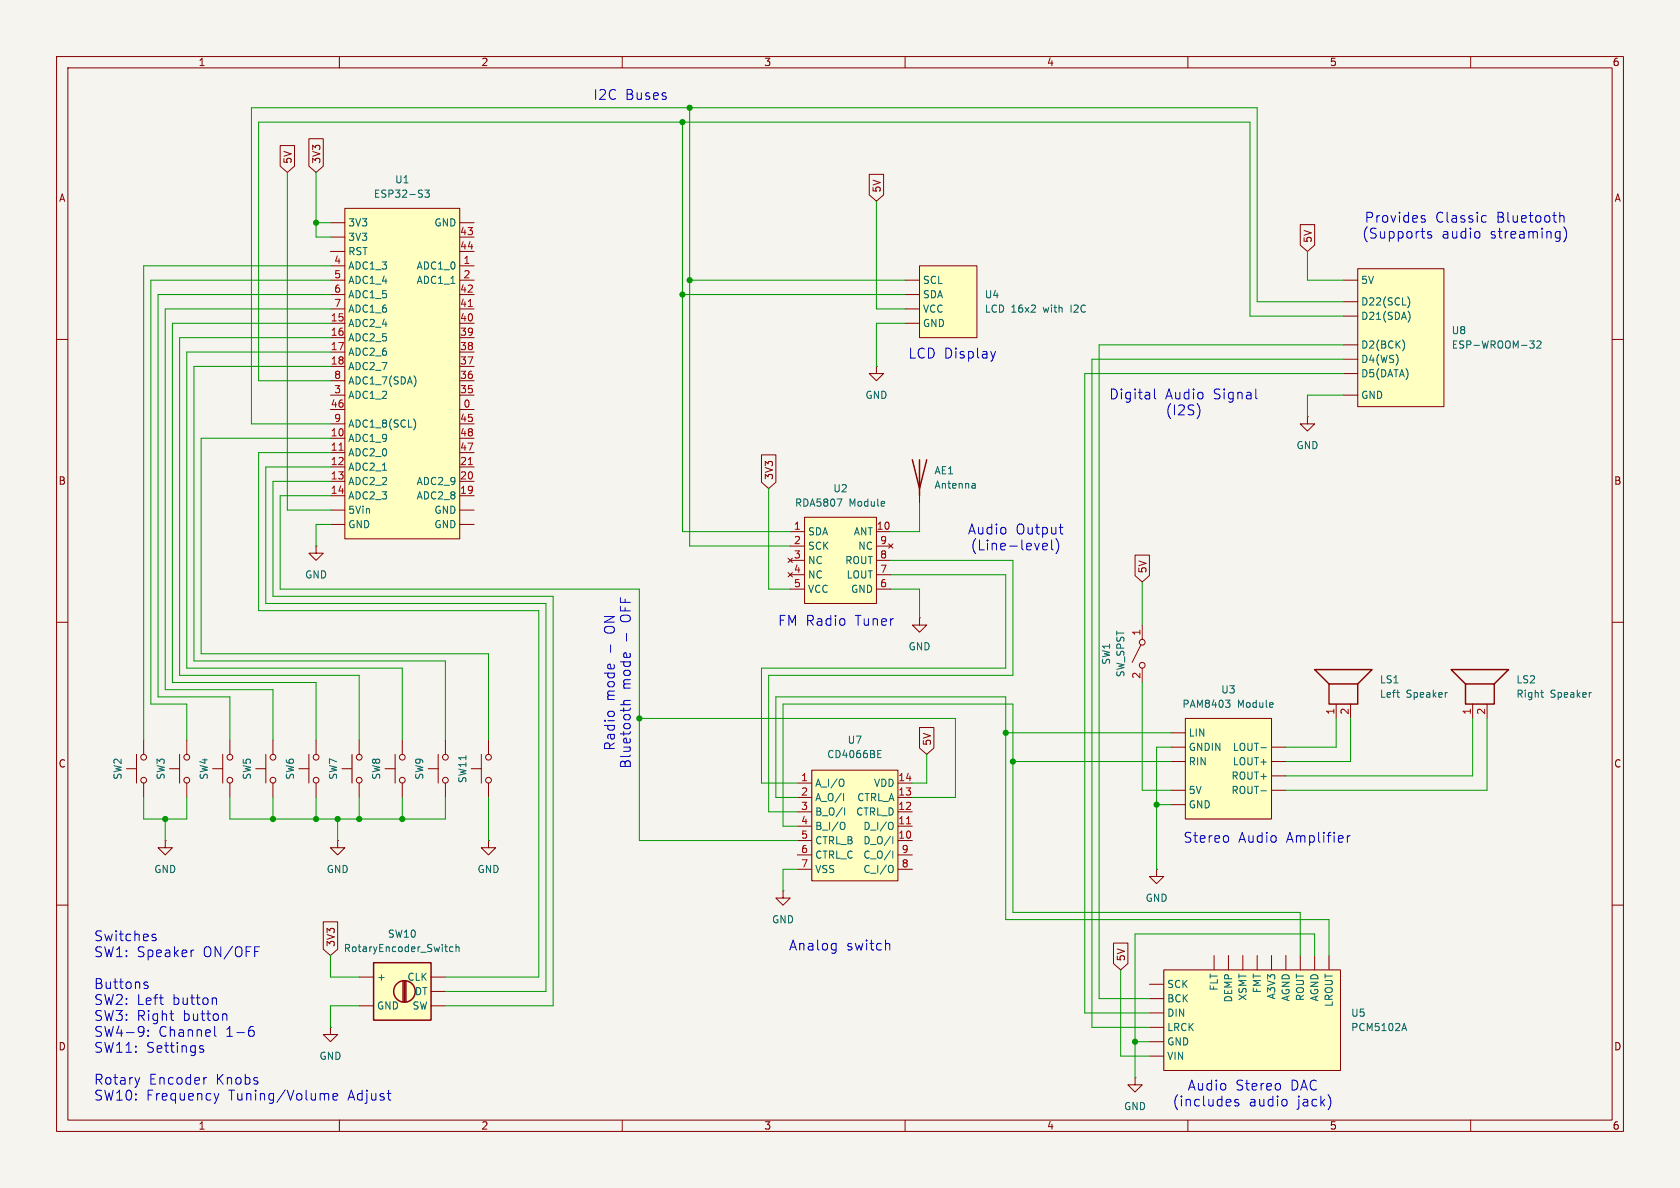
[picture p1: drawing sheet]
<svg xmlns="http://www.w3.org/2000/svg" width="297mm" height="210mm" viewBox="0 0 297 210" stroke-linecap="round" stroke-linejoin="round" font-family="sans-serif">
<path d="M0 0h297v210h-297z" fill="#f5f4ef" stroke="#f5f4ef" stroke-width=".18"/>
<g fill="none" stroke="#840000" stroke-width=".18">
<path d="M10 10h277v190h-277zM12 12h273v186h-273zM60 10v2M110 10v2M160 10v2M210 10v2M260 10v2M10 60h2M285 60h2M10 110h2M285 110h2M10 160h2"/>
<path d="M285 160h2M60 198v2M110 198v2M160 198v2M210 198v2M260 198v2"/>
</g>
<path d="M240 47.5h15.3v24.4h-15.3z" fill="#ffffc2"/>
<g fill="none" stroke="#840000" stroke-width=".18">
<path d="M237.5 49.5h2.5M237.5 55.9h2.5M237.5 53.3h2.5M240 47.5h15.3v24.4h-15.3zM237.5 61h2.5M237.5 63.5h2.5M237.5 66h2.5M237.5 69.9h2.5M30 135.9h1.7M31.7 133.4v5M33 130.8v2.6M33 138.4v2.6"/>
<path d="M37.6 135.9h1.8M39.4 133.4v5M40.6 130.8v2.6M40.6 138.4v2.6M45.2 135.9h1.8M47 133.4v5M48.3 130.8v2.6M48.3 138.4v2.6M75.7 135.9h1.8M77.5 133.4v5M78.7 130.8v2.6M78.7 138.4v2.6"/>
<path d="M83.3 135.9h1.8M85.1 133.4v5M86.4 130.8v2.6M86.4 138.4v2.6"/>
<circle cx="33" cy="137.9" r=".51"/>
<circle cx="33" cy="133.9" r=".51"/>
<circle cx="40.6" cy="133.9" r=".51"/>
<circle cx="40.6" cy="137.9" r=".51"/>
<circle cx="48.3" cy="137.9" r=".51"/>
<circle cx="48.3" cy="133.9" r=".51"/>
<circle cx="78.7" cy="133.9" r=".51"/>
<circle cx="78.7" cy="137.9" r=".51"/>
<circle cx="86.4" cy="133.9" r=".51"/>
<circle cx="86.4" cy="137.9" r=".51"/>
</g>
<path d="M248.9 52.5a1.46 1.46 0 0 1 0 1.9M249 55.1a1.49 1.49 0 0 1 0 1.8M248 60.1a1.49 1.49 0 0 1 0 1.9M270.4 60.3h.8l-.4 .5 .4 .1v.4l-.2 .2h-.4M271.7 60.4l.5-.1 .2 .3-.7 .9h.7" fill="none" stroke="#006464" stroke-width=".18"/>
<path d="M143.5 136.1h15.2v19.6h-15.2z" fill="#ffffc2"/>
<g fill="none" stroke="#840000" stroke-width=".18">
<path d="M68.1 135.9h1.7M69.8 133.4v5M71.1 130.8v2.6M71.1 138.4v2.6M141 138.4h2.5M143.5 136.1h15.2v19.6h-15.2zM158.7 138.4h2.6M138.4 157.5v1.3h1.3l-1.3 1.2-1.2-1.2h1.2M138.4 157.5h.1M141 148.6h2.5M141 146.1h2.5M141 143.5h2.5"/>
<path d="M141 141h2.5M141 151.1h2.5M141 153.7h2.5M158.7 148.6h2.6M158.7 146.1h2.6M158.7 143.5h2.6M158.7 141h2.6M158.7 151.1h2.6M158.7 153.7h2.6"/>
<circle cx="71.1" cy="133.9" r=".51"/>
<circle cx="71.1" cy="137.9" r=".51"/>
</g>
<path d="M149 137.8a.9 .9 0 0 1 0 1.1M155.2 133.3h.4M155.2 133.9h.6M155.2 132.7h.6M149.1 145.4h.1a.81 .81 0 0 1-.1 1.2M149.1 140.3v1.2M149.3 142.8v1.3M157.6 145.4h.1a.81 .81 0 0 1-.1 1.2M157.6 153h.1a.81 .81 0 0 1-.1 1.2M157.8 147.9v1.3M157.8 150.4v1.3" fill="none" stroke="#006464" stroke-width=".18"/>
<path d="M160.3 145.6h.7" fill="none" stroke="#a90000" stroke-width=".18"/>
<path d="M66 170.2h10.2v10.1h-10.2z" fill="#ffffc2"/>
<g fill="none" stroke="#840000" stroke-width=".25">
<path d="M66 170.2h10.2v10.1h-10.2zM71.2 173.5v3.5M71.5 173.5v3.5M71.8 173.5v3.5"/>
<circle cx="71.5" cy="175.3" r="1.9"/>
</g>
<path d="M55.9 96.5v1.3h1.2l-1.2 1.3-1.3-1.3h1.3M55.9 96.5h.1M29.2 148.6v1.3h1.3l-1.3 1.2-1.3-1.2h1.3M29.2 148.6h.1M63.5 172.7h2.5M63.5 177.8h2.5M76.2 172.7h2.5M76.2 175.3h2.5M76.2 177.8h2.5M58.4 181.6v1.3h-1.3l1.3 1.3 1.3-1.3h-1.3M58.4 181.6h.1" fill="none" stroke="#840000" stroke-width=".18"/>
<path d="M80.1 167.4h-.4l-.2 .2 .1 .6h.5M80.6 167.5l.2-.1h.3l.1 .8M80.6 166.9v1.3" fill="none" stroke="#006464" stroke-width=".18"/>
<path d="M209.5 127h15.3v17.8h-15.3z" fill="#ffffc2"/>
<path d="M207 139.7h2.5M207 132.1h2.5M207 129.5h2.5M207 134.6h2.5M209.5 127h15.3v17.8h-15.3zM224.8 139.7h2.5M224.8 132.1h2.5M224.8 134.6h2.5M224.8 137.2h2.5M207 142.2h2.5" fill="none" stroke="#840000" stroke-width=".18"/>
<path d="M216.7 123.8h.7l-.4 .5M217.2 124.3l.2 .2v.3l-.2 .2M222.9 132.2h1M222.9 139.8h1" fill="none" stroke="#006464" stroke-width=".18"/>
<path d="M162.6 47h10.1v12.7h-10.1z" fill="#ffffc2"/>
<g fill="none" stroke="#840000" stroke-width=".18">
<path d="M160 57.2h2.6M160 49.5h2.6M160 52.1h2.6M160 54.6h2.6M162.6 47h10.1v12.7h-10.1zM22.4 135.9h1.7M24.1 133.4v5M25.4 130.8v2.6M25.4 138.4v2.6"/>
<circle cx="25.4" cy="137.9" r=".51"/>
<circle cx="25.4" cy="133.9" r=".51"/>
</g>
<path d="M61 36.8h20.3v58.5h-20.3z" fill="#ffffc2"/>
<g fill="none" stroke="#840000" stroke-width=".18">
<path d="M58.4 39.4h2.6M61 36.8h20.3v58.5h-20.3zM81.3 39.4h2.5M58.4 41.9h2.6M58.4 44.5h2.6M58.4 47h2.6M58.4 57.2h2.6M58.4 59.7h2.6M58.4 49.5h2.6M58.4 54.6h2.6M58.4 52.1h2.6M81.3 41.9h2.5"/>
<path d="M81.3 44.5h2.5M81.3 47h2.5M81.3 57.2h2.5M81.3 59.7h2.5M81.3 49.5h2.5M81.3 54.6h2.5M81.3 52.1h2.5M58.4 72.4h2.6M58.4 77.5h2.6M58.4 62.2h2.6M58.4 64.8h2.6M58.4 69.9h2.6"/>
<path d="M58.4 67.3h2.6M58.4 74.9h2.6M81.3 72.4h2.5M81.3 77.5h2.5M81.3 62.2h2.5M81.3 64.8h2.5M81.3 69.9h2.5M81.3 67.3h2.5M81.3 74.9h2.5M231.1 73.7v1.2h1.3l-1.3 1.3-1.2-1.3h1.2M231.1 73.7h.1M58.4 90.2h2.6"/>
<path d="M58.4 92.7h2.6M58.4 80h2.6M58.4 82.6h2.6M58.4 85.1h2.6M58.4 87.6h2.6M81.3 90.2h2.5M81.3 92.7h2.5M81.3 80h2.5M81.3 82.6h2.5M81.3 85.1h2.5M81.3 87.6h2.5M201.7 114l-1.5 3.1"/>
<path d="M201.9 110.5v2.5M201.9 118.1v2.6M52.8 135.9h1.8M54.6 133.4v5M55.9 130.8v2.6M55.9 138.4v2.6M60.5 135.9h1.7M62.2 133.4v5M63.5 130.8v2.6M63.5 138.4v2.6M236.2 124.5v2.5M238.8 124.5v2.5"/>
<path d="M260.3 124.5v2.5M262.9 124.5v2.5M59.7 148.6v1.3h1.3l-1.3 1.2-1.3-1.2h1.3M59.7 148.6h.1M200.7 190.5v1.3h-1.3l1.3 1.2 1.2-1.2h-1.2M200.7 190.5h.1"/>
<circle cx="201.9" cy="113.5" r=".51"/>
<circle cx="201.9" cy="117.6" r=".51"/>
<circle cx="55.9" cy="133.9" r=".51"/>
<circle cx="55.9" cy="137.9" r=".51"/>
<circle cx="63.5" cy="133.9" r=".51"/>
<circle cx="63.5" cy="137.9" r=".51"/>
</g>
<path d="M82.8 54.2h.7M59.9 79.6h.8M82.8 82.1h.7" fill="none" stroke="#a90000" stroke-width=".18"/>
<path d="M75.1 33.6h.8l-.4 .5 .3 .1v.5l-.1 .2-.6-.2M73.2 74.1a1.49 1.49 0 0 1 0 1.8M73.4 66.8l.1 .5-.1 .7M246.9 122.4h.5M247.3 123.3h.1M255.7 122.4h.2M272.4 122.4h.5M272.6 123.2l.3 .1M281.2 122.4h.1" fill="none" stroke="#006464" stroke-width=".18"/>
<path d="M234.9 120.9h5.1v3.6h-5.1zM234.9 120.9l-2.5-2.5h10.2l-2.6 2.5M259.1 120.9h5.1v3.6h-5.1zM259.1 120.9l-2.6-2.5h10.2l-2.5 2.5" fill="none" stroke="#840000" stroke-width=".25"/>
<path d="M205.7 171.5h31.3v17.7h-31.3z" fill="#ffffc2"/>
<g fill="none" stroke="#840000" stroke-width=".18">
<path d="M162.6 109.2v1.3h1.2l-1.2 1.3-1.3-1.3h1.3M162.6 109.2h.1M204.5 153.7v1.2h1.2l-1.2 1.3-1.3-1.3h1.3M204.5 153.7h.1M203.2 176.5h2.5M203.2 179.1h2.5M203.2 174h2.5M205.7 171.5h31.3v17.7h-31.3zM214.6 168.9v2.6M217.2 168.9v2.6M219.7 168.9v2.6M222.2 168.9v2.6"/>
<path d="M224.8 168.9v2.6M227.3 168.9v2.6M229.9 168.9v2.6M232.4 168.9v2.6M234.9 168.9v2.6M203.2 184.2h2.5M203.2 181.6h2.5M203.2 186.7h2.5"/>
</g>
<path d="M247.9 181.8h.6M248.2 180.9l.5 1.3" fill="none" stroke="#006464" stroke-width=".18"/>
<path d="M142.2 91.4h12.7v15.3h-12.7z" fill="#ffffc2"/>
<g fill="none" stroke="#840000" stroke-width=".18">
<path d="M49.5 25.7h2.6v3.7l-1.3 1.1-1.3-1.1zM54.6 24.5h2.6v4.9l-1.3 1.1-1.3-1.1zM153.7 30.8h2.5v3.6l-1.3 1.2-1.2-1.2zM229.9 39.7h2.5v3.6l-1.3 1.2-1.2-1.2zM154.9 64.8v1.2h1.3l-1.3 1.3-1.2-1.3h1.2M154.9 64.8h.1M134.6 80.4h2.6v4.8l-1.3 1.2-1.3-1.2zM139.3 98.7l.8 .7M139.7 94h2.5M139.7 96.5h2.5M139.7 99.1h2.5M140.1 98.7l-.8 .7"/>
<path d="M142.2 91.4h12.7v15.3h-12.7zM154.9 94h2.6M154.9 96.5h2.6M154.9 99.1h2.6M157.1 96.1l.8 .8M157.9 96.1l-.8 .8M162.6 86.4v2.5M200.7 98.1h2.5v3.7l-1.3 1.1-1.2-1.1zM139.3 101.2l.8 .8M139.7 101.6h2.5M139.7 104.1h2.5M140.1 101.2l-.8 .8"/>
<path d="M154.9 101.6h2.6M154.9 104.1h2.6M162.6 128.6h2.5v3.6l-1.3 1.2-1.2-1.2zM86.4 148.6v1.3h1.2l-1.2 1.2-1.3-1.2h1.3M86.4 148.6h.1M57.1 163h2.6v4.8l-1.3 1.1-1.3-1.1zM196.8 166.7h2.6v3.6l-1.3 1.2-1.3-1.2z"/>
</g>
<path d="M148 88.2h.8l-.5 1.3M172.2 85.5l.2 .1v.7M172.4 86.2l-.4 .1M172.4 85.8h-.4" fill="none" stroke="#006464" stroke-width=".18"/>
<path d="M161.3 81.3l1.3 5.1 1.2-5.1M162.6 81.3v6.3" fill="none" stroke="#840000" stroke-width=".25"/>
<g fill="none" stroke="#0000c2" stroke-width=".18">
<path d="M251.3 38.6l.6 .2 .1 .1-.1 .3-.5 .1M251.3 38.2h.6M262.2 38.1l.5 .1M262.7 39.2l-.5 .1M275.7 38.3a.43 .43 0 0 1 .8 .1v.9M275.7 37.5v1.8M253 41l-.4-.1-.2 .3 .1 .2 .5 .2v.4h-.6M261.5 41.1v.8M275.6 40.9l.2 .1M275.8 40.9v1.4l-.2 .3M275.8 42l-.2 .1M276.5 40.1a2.01 2.01 0 0 1 0 2.7"/>
<path d="M176 62.1l-.4 1.2M204.1 68.8v1.5l.2 .2M211.9 71.7l.2 .8-.2 1.2M222 68.8v1.5l.3 .2M184.6 96l-.3 .3v.7l.3 .2 .5-.1M184.9 96l.2 .1 .1 .4-.9 .1M185.9 95.5v1.5l.3 .2M187.1 96v1.1l-.4 .8M187.2 93.2h.7M187.6 94.3l.3 .1M107.9 114v1.3M110.8 112v1.3"/>
<path d="M109.7 124.6h1.7M111.4 123.8l-1.1 .1a.48 .48 0 0 0 .1 .7M217 147.8l.2 .3v.5l-.2 .2M238.2 147.7v1.2M238.7 147.7l-.3 .1-.2 .3M25.5 174.1l.6 .1 .1 .3-.3 .2h-.5M25.5 173.7h.6M26.9 165.6l.6 .2 .1 .2-.1 .2-.5 .1M26.9 165.2h.6M30 179.2h.7M34.3 167.9l-.4 .1M37.8 176.4h.2l.3 .2v1"/>
<path d="M39.6 179.2h.3l.2 .3v.9M147.6 166.8l.2 .1M147.8 166.8v1.4l-.2 .2M147.8 167.9h-.2M157 166.8l.3 .2v.9M24.7 190.5l-.4 1.2M25.4 181.8v.7l-.2 .5M25.4 182.2l-.1 .3M26.2 182.1v.2M26.2 183v.2M30.5 180.4h.2M35.3 185.2l.2 .2 .4 .1 .1 .2-.2 .3-.5-.1"/>
<path d="M35.9 184.9h-.4l-.2 .2M36.5 190.5l-.3 .1M37.9 193.3l.4 1.2M37.9 181.5v1.5l.3 .2M38.3 194.5l-.2 .4M38.7 193.3l-.4 1.2M44.1 182.2l.5-.1 .3 .4v.4l-.1 .2h-.7M44.8 181.5a.62 .62 0 0 0-.8 .4M57.4 193.4h.6l.1 1.1M58.9 193.9l.8-.2-.1-.3-.5-.1-.2 .3v.8h.7M218.9 194.4l-.4-.1-.2 .3 .1 .2 .5 .2v.4h-.6M227.4 194.5v.8"/>
<path d="M235.1 194l.2 .7-.2 1"/>
</g>
<g fill="none" stroke="#009600" stroke-width=".18">
<path d="M121.9 19.1v77.4h17.8M50.8 30.5v59.7h7.6M55.9 30.5v11.4h2.5M55.9 39.4h2.5M120.6 21.6v72.4h19.1M154.9 35.6v19h5.1M58.4 54.6h-29.2v67.3h19.1v8.9M58.4 57.2h-27.9v63.5h25.4v10.1M58.4 49.5h-31.7v75h6.3v6.3M58.4 52.1h-30.5v71.1h12.7v7.6M58.4 59.7h-26.7v59.7h31.8v11.4M58.4 47h-33v83.8"/>
<path d="M120.6 52.1h39.4M121.9 49.5h38.1M160 57.2h-5.1v7.6M231.1 44.5v5h6.4M237.5 53.3h-15.3v-34.2h-177.8v55.8h14M237.5 55.9h-16.5v-34.3h-175.3v45.7h12.7M58.4 62.2h-25.4v55.9h38.1v12.7M58.4 77.5h-22.8v38.1h50.8v15.2M58.4 64.8h-24.1v52h44.4v14M237.5 69.9h-6.4v3.8M237.5 61h-43.2v115.5h8.9M237.5 66h-45.7v113.1h11.4"/>
<path d="M237.5 63.5h-44.5v118.1h10.2M58.4 85.1h-10.1v20.3h49.5v72.4h-19.1M58.4 92.7h-2.5v3.8M58.4 80h-12.7v28h49.5v64.7h-16.5M58.4 82.6h-11.4v24.1h49.5v68.6h-17.8M58.4 87.6h-8.9v16.5h63.5v44.5h28M135.9 86.4v17.7h3.8M157.5 99.1h21.6v20.3h-43.2v24.1h5.1M162.6 88.9v5.1h-5.1M157.5 104.1h5.1v5.1M157.5 101.6h20.3v16.5h-43.2v20.3h6.4M201.9 102.9v7.6"/>
<path d="M113 127h55.9v14h-7.6M163.8 133.4v5h-2.5M177.8 129.5h29.2M179.1 134.6h27.9M201.9 120.7v19h5.1M207 132.1h-2.5v21.6M236.2 127v5.1h-8.9M238.8 127v7.6h-11.5M260.3 127v10.2h-33M262.9 127v12.7h-35.6M25.4 141v3.8h7.6v-3.8M29.2 144.8v3.8"/>
<path d="M40.6 141v3.8h38.1v-3.8M48.3 141v3.8M55.9 141v3.8M59.7 144.8v3.8M63.5 141v3.8M71.1 141v3.8M86.4 141v7.6M141 146.1h-2.6v-21.6h40.7v36.8h50.8v7.6M141 141h-3.8v-17.8h40.6v39.4h57.1v6.3M141 153.7h-2.6v3.8M204.5 142.2h2.5M58.4 168.9v3.8h5.1"/>
<path d="M63.5 177.8h-5.1v3.8M198.1 171.5v15.2h5.1M232.4 168.9v-3.8h-31.7v25.4M200.7 184.2h2.5"/>
</g>
<g fill="#009600" stroke="#009600" stroke-width=".18">
<circle cx="120.6" cy="52.1" r=".46"/>
<circle cx="177.8" cy="129.5" r=".46"/>
<circle cx="121.9" cy="49.5" r=".46"/>
<circle cx="63.5" cy="144.8" r=".46"/>
<circle cx="59.7" cy="144.8" r=".46"/>
<circle cx="48.3" cy="144.8" r=".46"/>
<circle cx="29.2" cy="144.8" r=".46"/>
<circle cx="55.9" cy="144.8" r=".46"/>
<circle cx="121.9" cy="19.1" r=".46"/>
<circle cx="120.6" cy="21.6" r=".46"/>
<circle cx="55.9" cy="39.4" r=".46"/>
<circle cx="200.7" cy="184.2" r=".46"/>
<circle cx="204.5" cy="142.2" r=".46"/>
<circle cx="113" cy="127" r=".46"/>
<circle cx="71.1" cy="144.8" r=".46"/>
<circle cx="179.1" cy="134.6" r=".46"/>
</g>
<g font-size="2.4" fill="#0000c2">
<text x="104.8" y="17.9">I2C</text>
<text x="110.5" y="17.9">Buses</text>
<text x="241.2" y="39.6">Provides</text>
<text x="253.7" y="39.6">Classic</text>
<text x="264.6" y="39.6">Bluetooth</text>
<text x="240.7" y="42.4">(Supports</text>
<text x="254.8" y="42.4">audio</text>
<text x="263.4" y="42.4">streaming)</text>
<text x="160.5" y="63.6">LCD Display</text>
<text x="196" y="70.8">Digital</text>
<text x="206" y="70.8">Audio</text>
<text x="214.5" y="70.8">Signal</text>
<text x="206" y="73.6">(I2S)</text>
<text x="171" y="94.7">Audio</text>
<text x="179.5" y="94.7">Output</text>
<text x="171.5" y="97.5">(Line-level)</text>
<text x="108.9" y="112" transform="rotate(-90 108.9 112)">ON</text>
<text x="111.7" y="110" transform="rotate(-90 111.7 110)">OFF</text>
<text x="137.5" y="110.8">FM Radio</text>
<text x="151.2" y="110.8">Tuner</text>
<text x="108.9" y="124" transform="rotate(-90 108.9 124)">mode</text>
<text x="111.7" y="122" transform="rotate(-90 111.7 122)">mode</text>
<text x="108.9" y="132.8" transform="rotate(-90 108.9 132.8)">Radio</text>
<text x="111.7" y="136" transform="rotate(-90 111.7 136)">Bluetooth</text>
<text x="209.1" y="149.2">Stereo</text>
<text x="218.9" y="149.2">Audio</text>
<text x="227.4" y="149.2">Amplifier</text>
<text x="16.5" y="166.6">Switches</text>
<text x="16.5" y="169.4">SW1: Speaker</text>
<text x="35.9" y="169.4">ON/OFF</text>
<text x="139.4" y="168.2">Analog</text>
<text x="149.6" y="168.2">switch</text>
<text x="16.5" y="175.1">Buttons</text>
<text x="16.5" y="177.9">SW2: Left</text>
<text x="30.5" y="177.9">button</text>
<text x="16.5" y="180.7">SW3: Right</text>
<text x="16.5" y="183.5">SW4-9:</text>
<text x="28" y="183.5">Channel</text>
<text x="32.3" y="180.7">button</text>
<text x="39.9" y="183.5">1-6</text>
<text x="16.5" y="186.3">SW11:</text>
<text x="16.5" y="192">Rotary</text>
<text x="25.8" y="186.3">Settings</text>
<text x="26.3" y="192">Encoder</text>
<text x="38.1" y="192">Knobs</text>
<text x="16.5" y="194.8">SW10:</text>
<text x="25.8" y="194.8">Frequency</text>
<text x="40.4" y="194.8">Tuning/Volume</text>
<text x="61.6" y="194.8">Adjust</text>
<text x="207.2" y="195.8">(includes</text>
<text x="209.9" y="193">Audio</text>
<text x="218.4" y="193">Stereo</text>
<text x="220.7" y="195.8">audio</text>
<text x="228.2" y="193">DAC</text>
<text x="229.4" y="195.8">jack)</text>
</g>
<g font-size="1.8" fill="#840000">
<text x="35" y="11.9">1</text>
<text x="85" y="11.9">2</text>
<text x="135" y="11.9">3</text>
<text x="185" y="11.9">4</text>
<text x="235" y="11.9">5</text>
<text x="285" y="11.9">6</text>
<text x="51.8" y="29.1" transform="rotate(-90 51.8 29.1)">5V</text>
<text x="56.8" y="29.1" transform="rotate(-90 56.8 29.1)">3V3</text>
<text x="10.3" y="35.9">A</text>
<text x="155.9" y="34.1" transform="rotate(-90 155.9 34.1)">5V</text>
<text x="285.3" y="35.9">A</text>
<text x="232.1" y="43" transform="rotate(-90 232.1 43)">5V</text>
<text x="10.3" y="85.9">B</text>
<text x="136.8" y="84.9" transform="rotate(-90 136.8 84.9)">3V3</text>
<text x="285.3" y="85.9">B</text>
<text x="202.9" y="101.4" transform="rotate(-90 202.9 101.4)">5V</text>
<text x="164.8" y="131.9" transform="rotate(-90 164.8 131.9)">5V</text>
<text x="10.3" y="135.9">C</text>
<text x="285.3" y="135.9">C</text>
<text x="59.4" y="167.5" transform="rotate(-90 59.4 167.5)">3V3</text>
<text x="199.1" y="170" transform="rotate(-90 199.1 170)">5V</text>
<text x="10.3" y="185.9">D</text>
<text x="285.3" y="185.9">D</text>
<text x="35" y="199.9">1</text>
<text x="85" y="199.9">2</text>
<text x="135" y="199.9">3</text>
<text x="185" y="199.9">4</text>
<text x="235" y="199.9">5</text>
<text x="285" y="199.9">6</text>
</g>
<g font-size="1.8" fill="#006464">
<text x="66" y="35.2">ESP32-S3</text>
<text x="69.7" y="32.6">U1</text>
<text x="61.5" y="40.2">3V3</text>
<text x="76.7" y="40.2">GND</text>
<text x="61.5" y="42.8">3V3</text>
<text x="61.5" y="45.3">RST</text>
<text x="61.5" y="47.9">ADC1_3</text>
<text x="73.6" y="47.9">ADC1_0</text>
<text x="61.5" y="50.4">ADC1_4</text>
<text x="61.5" y="52.9">ADC1_5</text>
<text x="73.6" y="50.4">ADC1_1</text>
<text x="163.1" y="50.4">SCL</text>
<text x="163.1" y="52.9">SDA</text>
<text x="174" y="52.9">U4</text>
<text x="240.5" y="50.4">5V</text>
<text x="61.5" y="58">ADC2_4</text>
<text x="61.5" y="55.5">ADC1_6</text>
<text x="163.1" y="58">GND</text>
<text x="163.1" y="55.5">VCC</text>
<text x="174" y="55.5">LCD 16x2</text>
<text x="184.6" y="55.5">with</text>
<text x="189.5" y="55.5">I2C</text>
<text x="240.5" y="56.7">D21(SDA)</text>
<text x="240.5" y="54.2">D22(SCL)</text>
<text x="256.6" y="59.3">U8</text>
<text x="61.5" y="60.6">ADC2_5</text>
<text x="61.5" y="63.1">ADC2_6</text>
<text x="61.5" y="65.6">ADC2_7</text>
<text x="240.5" y="61.8">D2(BCK)</text>
<text x="240.5" y="64.4">D4(WS)</text>
<text x="256.6" y="61.8">ESP-WROOM-32</text>
<text x="61.5" y="70.7">ADC1_2</text>
<text x="61.5" y="68.2">ADC1_7(SDA)</text>
<text x="152.9" y="70.7">GND</text>
<text x="240.5" y="66.9">D5(DATA)</text>
<text x="240.5" y="70.7">GND</text>
<text x="61.5" y="75.8">ADC1_8(SCL)</text>
<text x="61.5" y="78.3">ADC1_9</text>
<text x="61.5" y="80.9">ADC2_0</text>
<text x="61.5" y="83.4">ADC2_1</text>
<text x="229.1" y="79.6">GND</text>
<text x="61.5" y="86">ADC2_2</text>
<text x="61.5" y="88.5">ADC2_3</text>
<text x="73.6" y="88.5">ADC2_8</text>
<text x="73.6" y="86">ADC2_9</text>
<text x="140.4" y="89.8">RDA5807</text>
<text x="147.2" y="87.2">U2</text>
<text x="150.1" y="89.8">Module</text>
<text x="165.1" y="84">AE1</text>
<text x="165.1" y="86.6">Antenna</text>
<text x="61.5" y="91">5Vin</text>
<text x="61.5" y="93.6">GND</text>
<text x="76.7" y="93.6">GND</text>
<text x="76.7" y="91">GND</text>
<text x="142.7" y="94.8">SDA</text>
<text x="150.8" y="94.8">ANT</text>
<text x="142.7" y="97.4">SCK</text>
<text x="142.7" y="99.9">NC</text>
<text x="149.3" y="99.9">ROUT</text>
<text x="151.6" y="97.4">NC</text>
<text x="53.8" y="102.5">GND</text>
<text x="142.7" y="102.5">NC</text>
<text x="142.7" y="105">VCC</text>
<text x="149.6" y="102.5">LOUT</text>
<text x="150.4" y="105">GND</text>
<text x="160.5" y="115.2">GND</text>
<text x="196.4" y="117.6" transform="rotate(-90 196.4 117.6)">SW1</text>
<text x="199" y="119.8" transform="rotate(-90 199 119.8)">SW_SPST</text>
<text x="208.9" y="125.3">PAM8403</text>
<text x="215.8" y="122.8">U3</text>
<text x="218.8" y="125.3">Module</text>
<text x="243.8" y="121">LS1</text>
<text x="243.8" y="123.5">Left</text>
<text x="248.6" y="123.5">Speaker</text>
<text x="268" y="121">LS2</text>
<text x="268" y="123.5">Right</text>
<text x="274" y="123.5">Speaker</text>
<text x="149.8" y="131.7">U7</text>
<text x="210.1" y="130.4">LIN</text>
<text x="21.7" y="137.9" transform="rotate(-90 21.7 137.9)">SW2</text>
<text x="29.3" y="137.9" transform="rotate(-90 29.3 137.9)">SW3</text>
<text x="36.9" y="137.9" transform="rotate(-90 36.9 137.9)">SW4</text>
<text x="44.6" y="137.9" transform="rotate(-90 44.6 137.9)">SW5</text>
<text x="52.2" y="137.9" transform="rotate(-90 52.2 137.9)">SW6</text>
<text x="59.8" y="137.9" transform="rotate(-90 59.8 137.9)">SW7</text>
<text x="67.4" y="137.9" transform="rotate(-90 67.4 137.9)">SW8</text>
<text x="75" y="137.9" transform="rotate(-90 75 137.9)">SW9</text>
<text x="146.1" y="134.2">CD4066BE</text>
<text x="210.1" y="132.9">GNDIN</text>
<text x="210.1" y="135.5">RIN</text>
<text x="217.8" y="135.5">LOUT+</text>
<text x="217.8" y="132.9">LOUT-</text>
<text x="82.7" y="138.5" transform="rotate(-90 82.7 138.5)">SW11</text>
<text x="144" y="139.3">A_I/O</text>
<text x="144" y="141.8">A_O/I</text>
<text x="151.4" y="141.8">CTRL_A</text>
<text x="154.4" y="139.3">VDD</text>
<text x="210.1" y="140.6">5V</text>
<text x="210.1" y="143.1">GND</text>
<text x="217.6" y="138">ROUT+</text>
<text x="217.6" y="140.6">ROUT-</text>
<text x="144" y="144.4">B_O/I</text>
<text x="144" y="146.9">B_I/O</text>
<text x="144" y="149.5">CTRL_B</text>
<text x="151.3" y="144.4">CTRL_D</text>
<text x="152.5" y="149.5">D_O/I</text>
<text x="152.5" y="146.9">D_I/O</text>
<text x="27.2" y="154.5">GND</text>
<text x="57.7" y="154.5">GND</text>
<text x="84.3" y="154.5">GND</text>
<text x="144" y="152">CTRL_C</text>
<text x="144" y="154.5">VSS</text>
<text x="152.5" y="154.5">C_I/O</text>
<text x="152.5" y="152">C_O/I</text>
<text x="202.4" y="159.6">GND</text>
<text x="68.5" y="166">SW10</text>
<text x="136.4" y="163.4">GND</text>
<text x="60.7" y="168.5">RotaryEncoder_Switch</text>
<text x="66.5" y="173.6">+</text>
<text x="71.9" y="173.6">CLK</text>
<text x="66.5" y="178.7">GND</text>
<text x="72.8" y="178.7">SW</text>
<text x="73.3" y="176.1">DT</text>
<text x="206.2" y="177.4">BCK</text>
<text x="206.2" y="179.9">DIN</text>
<text x="206.2" y="174.9">SCK</text>
<text x="215.5" y="175.2" transform="rotate(-90 215.5 175.2)">FLT</text>
<text x="218" y="177.3" transform="rotate(-90 218 177.3)">DEMP</text>
<text x="220.6" y="177" transform="rotate(-90 220.6 177)">XSMT</text>
<text x="223.1" y="175.7" transform="rotate(-90 223.1 175.7)">FMT</text>
<text x="225.7" y="176.8" transform="rotate(-90 225.7 176.8)">A3V3</text>
<text x="228.2" y="177.1" transform="rotate(-90 228.2 177.1)">AGND</text>
<text x="230.7" y="177.1" transform="rotate(-90 230.7 177.1)">ROUT</text>
<text x="233.3" y="177.1" transform="rotate(-90 233.3 177.1)">AGND</text>
<text x="235.8" y="178.1" transform="rotate(-90 235.8 178.1)">LROUT</text>
<text x="238.8" y="179.9">U5</text>
<text x="206.2" y="185">GND</text>
<text x="206.2" y="182.5">LRCK</text>
<text x="238.8" y="182.5">PCM5102A</text>
<text x="56.4" y="187.6">GND</text>
<text x="206.2" y="187.6">VIN</text>
<text x="198.6" y="196.4">GND</text>
</g>
<g font-size="1.8" fill="#a90000">
<text x="81.2" y="41.7">43</text>
<text x="59" y="46.7">4</text>
<text x="81.2" y="44.2">44</text>
<text x="81.8" y="46.7">1</text>
<text x="59" y="49.3">5</text>
<text x="59" y="51.8">6</text>
<text x="81.2" y="51.8">42</text>
<text x="81.8" y="49.3">2</text>
<text x="58.4" y="56.9">15</text>
<text x="58.4" y="59.4">16</text>
<text x="59" y="54.4">7</text>
<text x="81.2" y="59.4">39</text>
<text x="81.2" y="56.9">40</text>
<text x="81.2" y="54.4">41</text>
<text x="58.4" y="62">17</text>
<text x="58.4" y="64.5">18</text>
<text x="81.2" y="64.5">37</text>
<text x="81.2" y="62">38</text>
<text x="59" y="69.6">3</text>
<text x="59" y="67.1">8</text>
<text x="81.2" y="69.6">35</text>
<text x="81.2" y="67.1">36</text>
<text x="58.4" y="77.2">10</text>
<text x="58.4" y="72.1">46</text>
<text x="59" y="74.7">9</text>
<text x="81.2" y="74.7">45</text>
<text x="81.2" y="77.2">48</text>
<text x="81.8" y="72.1">0</text>
<text x="58.4" y="79.8">11</text>
<text x="58.4" y="82.3">12</text>
<text x="81.2" y="82.3">21</text>
<text x="81.2" y="79.8">47</text>
<text x="58.4" y="84.8">13</text>
<text x="58.4" y="87.4">14</text>
<text x="81.2" y="87.4">19</text>
<text x="81.2" y="84.8">20</text>
<text x="140.3" y="93.7">1</text>
<text x="154.9" y="93.7">10</text>
<text x="140.3" y="96.3">2</text>
<text x="140.3" y="98.8">3</text>
<text x="140.3" y="101.3">4</text>
<text x="155.5" y="101.3">7</text>
<text x="155.5" y="98.8">8</text>
<text x="155.5" y="96.3">9</text>
<text x="140.3" y="103.9">5</text>
<text x="155.5" y="103.9">6</text>
<text x="201.7" y="112.5" transform="rotate(-90 201.7 112.5)">1</text>
<text x="201.7" y="120.1" transform="rotate(-90 201.7 120.1)">2</text>
<text x="236" y="126.4" transform="rotate(-90 236 126.4)">1</text>
<text x="238.5" y="126.4" transform="rotate(-90 238.5 126.4)">2</text>
<text x="260.1" y="126.4" transform="rotate(-90 260.1 126.4)">1</text>
<text x="262.6" y="126.4" transform="rotate(-90 262.6 126.4)">2</text>
<text x="141.5" y="138.2">1</text>
<text x="141.5" y="140.7">2</text>
<text x="141.5" y="143.3">3</text>
<text x="158.7" y="143.3">12</text>
<text x="158.7" y="140.7">13</text>
<text x="158.7" y="138.2">14</text>
<text x="141.5" y="145.8">4</text>
<text x="141.5" y="148.3">5</text>
<text x="158.7" y="148.3">10</text>
<text x="158.7" y="145.8">11</text>
<text x="141.5" y="150.9">6</text>
<text x="141.5" y="153.4">7</text>
<text x="159.3" y="153.4">8</text>
<text x="159.3" y="150.9">9</text>
</g>
</svg>
